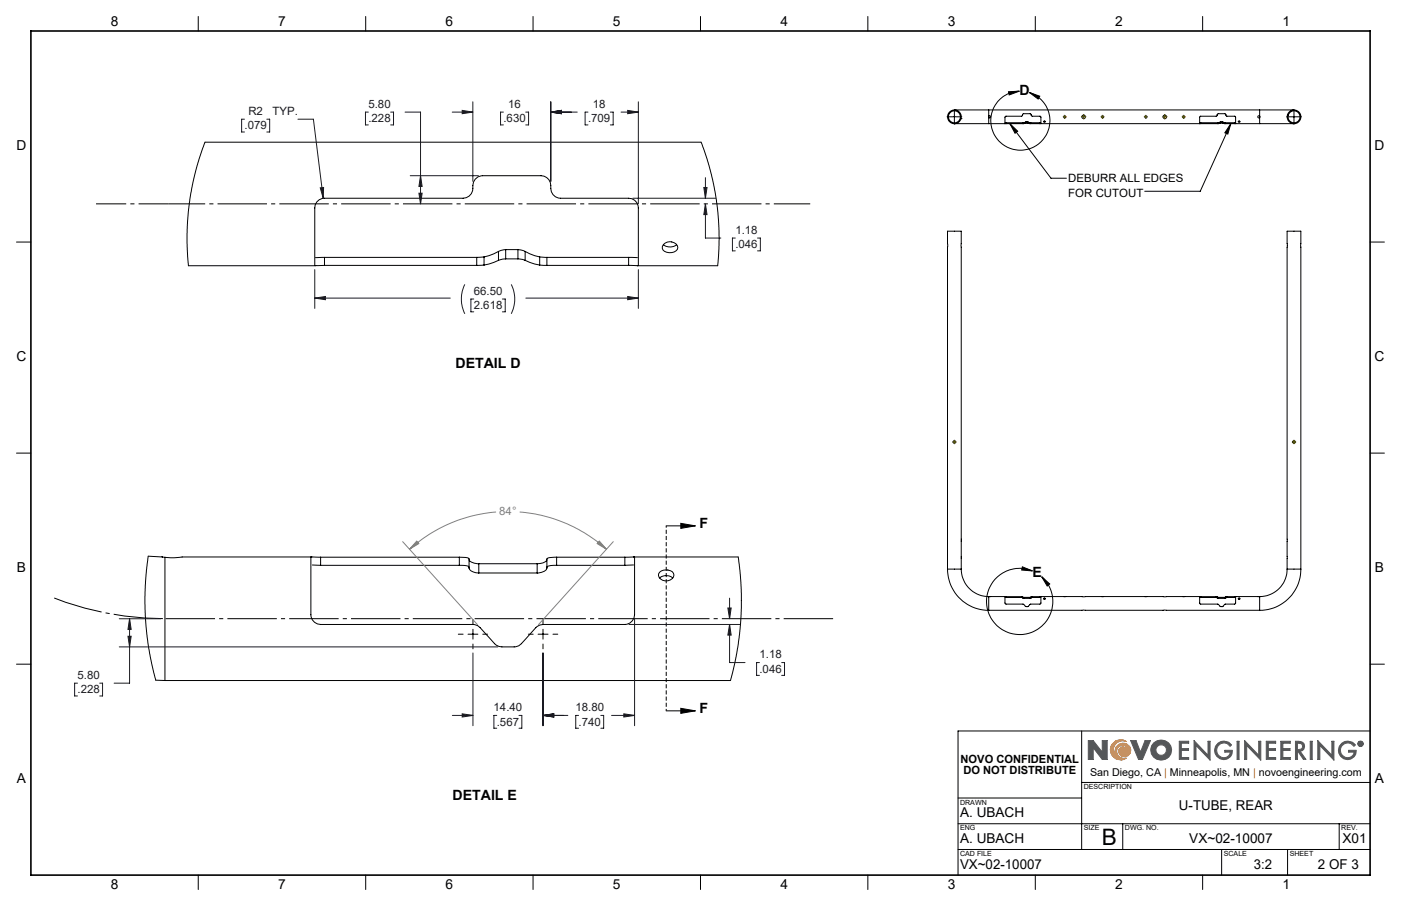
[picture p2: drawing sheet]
<svg xmlns="http://www.w3.org/2000/svg" width="432mm" height="279mm" viewBox="0 0 432 279" stroke-linecap="round" stroke-linejoin="round" font-family="sans-serif">
<g fill="none" stroke="#000" stroke-width=".31">
<path d="M61.1 5.1v4.5M112.7 5.1v4.5M164.3 5.1v4.5M215.9 5.1v4.5M267.5 5.1v4.5M319.1 5.1v4.5M370.7 5.1v4.5M294.1 33.9h10.6M294.1 38.1h10.6M296.2 36.6h.1M304.7 35.8v.5M304.7 38.1h5l.2-2.2 4.9-.1 .7-.7h2.1l.5 .7h2.5l.2 .3v2h-.3"/>
<path d="M304.7 35.8a.35 .35 0 0 1 .5 0 .35 .35 0 0 1 0 .5 .35 .35 0 0 1-.5 0M304.7 36.3v1.8M304.7 33.9v1.9M304.7 33.9h83.5M309.8 38.1h.3M310.1 37.9h-.3M310.1 38.1h5.2M310.1 37.9h5.2M310.1 37.9v.2M315.3 38.1h.2M315.3 37.9h.2M315.3 37.9v.2"/>
<path d="M315.5 37.9v.2M316 38l-.5 .1M316 37.7l-.5 .2M316 37.7v.3M316.3 37.9l-.3 .1M316.3 37.6l-.3 .1M316.3 37.9h.4M316.3 37.6h.4M316.3 37.6v.3M316.7 37.9l.2 .1M316.7 37.6l.2 .1M316.7 37.6v.3"/>
<path d="M316.9 38l.5 .1M316.9 37.7l.5 .2M316.9 37.7v.3M317.4 38.1h.3M317.4 37.9h.3M317.4 37.9v.2M317.7 38.1h2.8M317.7 37.9h2.8M317.7 37.9v.2M320.5 37.9h.3M320.5 37.9v.2M320.8 38.1h49"/>
<path d="M321.7 37.4h.4M369.7 38.1l.2-2.2 4.9-.1 .6-.7h2.2l.5 .7h2.5l.2 .3v2M369.8 38.1h.3M370.1 37.9h-.3M370.1 38.1h5.2M370.1 37.9h5.2M370.1 37.9v.2M375.3 38.1h.2M375.3 37.9h.2M375.3 37.9v.2M375.5 37.9v.2M376 38l-.5 .1"/>
<path d="M376 37.7l-.5 .2M376 37.7v.3M376.3 37.9l-.3 .1M376.3 37.6l-.3 .1M376.3 37.9h.4M376.3 37.6h.4M376.3 37.6v.3M376.7 37.9l.2 .1M376.7 37.6l.2 .1M376.7 37.6v.3M376.9 38l.5 .1M376.9 37.7l.5 .2"/>
<path d="M376.9 37.7v.3M377.4 38.1h.3M377.4 37.9h.3M377.4 37.9v.2M377.7 38.1h2.8M377.7 37.9h2.8M377.7 37.9v.2M380.5 38.1h.3M380.5 37.9h.3M380.5 37.9v.2M380.8 38.1h7.4M381.7 37.4h.4"/>
<path d="M388.2 33.9h10.6M388.2 38.1h10.6M388.2 35.8v.5M388.2 35.8a.33 .33 0 0 0-.4 0 .33 .33 0 0 0 0 .5 .33 .33 0 0 0 .4 0M388.2 36.3v1.8M388.2 33.9v1.9M396.8 35.5h.1M5.1 74.6h4.4M100 79.4h-2.7M100 79.4h46.9M100 79.4v2.4M146.9 79.4v2.4"/>
<path d="M149.2 79.2l-2.3 .2M149.2 79.2v2.5M153.6 77.5l-1.4 .8-3 .9M153.6 77.5v2.8M155.9 79.8l-2.3 .5M155.9 77l-2.3 .5M155.9 79.8h3.7M155.9 77h3.7M155.9 77v2.8M159.6 79.8l2.3 .5M159.6 77l2.3 .5M159.6 77v2.8"/>
<path d="M161.9 77.5l2.9 1.3 1.5 .4M161.9 77.5v2.8M166.3 79.2l2.3 .2M166.3 79.2v2.5M168.6 79.4h25.1M168.6 79.4v2.4M193.7 79.4h2.7M193.7 79.4v2.4M204.5 75.4a2.61 2.61 0 0 1 4.4 .9 2.66 2.66 0 0 1-4.1 1.2 1.33 1.33 0 0 1-.3-2.1zM204.5 75.4a3.2 3.2 0 0 0 4 .1M422.3 74.6h4.4M97.3 82h-39.2l-.5-10 .9-10.4 2-9.8 2.7-7.9h152.9l1.9 5.3 1.3 4.7 1.7 9.4 .7 9.7-.5 9h-24.8"/>
<path d="M100 81.8l-2.5 .1M100 81.8h46.9M149.2 81.7l-2.3 .1M153.6 80.3l-2.9 1.1-1.5 .3M161.9 80.3l2.9 1.1 1.5 .3M166.3 81.7l2.3 .1M168.6 81.8h25.1M193.7 81.8l3 .1v-17.8a2.96 2.96 0 0 0-3-3h-20.9a3.4 3.4 0 0 1-3-3.7v-.1a3 3 0 0 0-3-3.1h-18.1a3.5 3.5 0 0 0-3 3.8 3 3 0 0 1-3 3.1h-42.7a2.96 2.96 0 0 0-3 3v17.8h.3M5.1 139.7h4.4M422.3 139.7h4.4M50 171.6v.2M50 171.8l-4.3-.3-.9 9.1-.1 7.3 .3 5.4 .6 5.4 1.1 6 1.3 5 2.8 .2"/>
<path d="M50 171.8l.8 .1M50.8 171.9v38M96.1 171.8l-45.3 .1M96.3 174.2l2.5 .1M98.8 171.8h-3v17.8a3 3 0 0 0 3 3h47.5l.9 .3 .8 .7 3 3.3a4.6 4.6 0 0 0 3.7 2.6h3.8l1.4-.4 3.7-3.8a4.9 4.9 0 0 1 3.8-2.7h25.2a3 3 0 0 0 3-3v-17.8h-.3h32.2l1 9.9-.2 9.7-.9 8.4-2.3 10.1h-174.3M98.8 171.8h42.8M98.8 174.3h42.8M98.8 171.8v2.5M141.6 171.8l1 .1a1.93 1.93 0 0 1 2 .5v2.5M141.6 174.3h.6a2.44 2.44 0 0 1 2.4 .6M141.6 171.8v2.5M144.6 172.6a3.1 3.1 0 0 0 3 1.2"/>
<path d="M144.6 174.9v.3a2.71 2.71 0 0 0 3 1.5M147.6 173.8h18M147.6 176.7h18M147.6 173.8v2.9M165.6 173.8v2.9M168.6 172.6a2.79 2.79 0 0 1-3 1.2M168.6 174.9v.4a2.84 2.84 0 0 1-3 1.4M171.6 171.8h-.7a2.83 2.83 0 0 0-2.3 .6v2.5M171.6 174.3h-1a2.08 2.08 0 0 0-2 .6M171.6 171.8h21M171.6 174.3h21M171.6 171.8v2.5"/>
<path d="M192.6 171.8v2.5M195.1 171.8h-2.5M195.3 174.2l-2.7 .1M203.3 176.5a3.1 3.1 0 0 1 4.3 .3 2.02 2.02 0 0 1-2.6 2.3 1.75 1.75 0 0 1-1.7-.7 1.75 1.75 0 0 1 0-1.9zM207.4 178.2a3.2 3.2 0 0 0-4.1 .1M292 175.5a12.7 12.7 0 0 0 12.7 12.7M292 175.5v-104.2h4.3v104.2M292 175.5h4.3M296.3 175.5a8.5 8.5 0 0 0 8.4 8.5M396.7 175.5a8.4 8.4 0 0 1-8.4 8.5M396.7 175.5v-104.2h4.2v104.2M396.7 175.5h4.2"/>
<path d="M400.9 175.5a12.7 12.7 0 0 1-12.7 12.7M304.7 184h.1M304.7 188.2h83.5M304.7 184v4.2M309.7 184h.4M309.7 184v2.1l.3 .2h5.5a1.11 1.11 0 0 0 1 .8 1.11 1.11 0 0 0 1.1-.8l3.1-.1 .1-2.2M309.8 184h-5.1M309.8 184.3h.3M310.1 184v.3M310.1 184h4.7M310.1 184.3h4.7M314.8 184h.4"/>
<path d="M314.8 184.3h.4M314.8 184v.3M315.2 184.1l.3 .1M315.2 184.3l.3 .2M315.2 184v.3M315.5 184.2h2M315.5 184.5h2M315.5 184.2v.3M317.5 184.2v.3M317.8 184.1l-.3 .1M317.8 184.3l-.3 .2M317.8 184v.3"/>
<path d="M318.2 184h-.4M318.2 184.3h-.4M318.2 184h2.3M318.2 184.3h2.3M318.2 184v.3M320.5 184.3h.3M320.5 184v.3M321.7 184.7h.4M369.7 184h.4M369.7 184l.2 2.2 5.6 .1a1.11 1.11 0 0 0 1 .8 1.11 1.11 0 0 0 1.1-.8l3.1-.1 .1-2.2M369.8 184h-49.3M369.8 184.3h.3"/>
<path d="M370.1 184v.3M370.1 184h4.7M370.1 184.3h4.7M374.8 184h.3M374.8 184.3h.3M374.8 184v.3M375.1 184.1l.4 .1M375.1 184.3l.4 .2M375.1 184v.3M375.5 184.2h2M375.5 184.5h2M375.5 184.2v.3"/>
<path d="M377.5 184.2v.3M377.8 184.1l-.3 .1M377.8 184.3l-.3 .2M377.8 184v.3M378.1 184h-.3M378.1 184.3h-.3M378.1 184h2.4M378.1 184.3h2.4M378.1 184v.3M380.5 184.3h.3M380.5 184v.3M380.8 184h-.3"/>
<path d="M380.8 184h7.4M381.7 184.7h.4M388.2 184v4.2M388.3 184h.1M388.3 184h-.1M5.1 204.8h4.4M422.3 204.8h4.4M333.4 225.4v36.6M422.3 225.4h-127v44.5M295.3 254h127M295.3 246.1h38.1M333.4 241.3h88.9"/>
<path d="M346 254v8M412.7 254v8M61.1 269.9v4.4M112.7 269.9v4.4M164.3 269.9v4.4M215.9 269.9v4.4M267.5 269.9v4.4M295.3 262h127M319.1 269.9v4.4M370.7 269.9v4.4M376.5 262v7.9M396.8 262v7.9"/>
<circle cx="294.2" cy="36.1" r="1.84"/>
<circle cx="294.2" cy="36" r="2.11"/>
<circle cx="321.9" cy="37.6" r=".24"/>
<circle cx="328.2" cy="36" r=".34"/>
<circle cx="334" cy="36" r=".55"/>
<circle cx="339.8" cy="36" r=".35"/>
<circle cx="353.2" cy="36" r=".35"/>
<circle cx="359" cy="36" r=".55"/>
<circle cx="364.8" cy="36" r=".34"/>
<circle cx="381.9" cy="37.6" r=".24"/>
<circle cx="398.8" cy="36" r="1.85"/>
<circle cx="398.8" cy="36" r="2.11"/>
<circle cx="294.2" cy="136.3" r=".4"/>
<circle cx="398.8" cy="136.3" r=".4"/>
<circle cx="321.9" cy="184.7" r=".23"/>
<circle cx="381.9" cy="184.7" r=".23"/>
</g>
<path d="M342.7 229.6a3.1 3.1 0 0 1 4.5-.9 2.82 2.82 0 0 0-3.9 1.7 2.82 2.82 0 0 0 2.3 3.6 2.45 2.45 0 0 1-1.1-4.2 2.45 2.45 0 0 1 4 1.5 1.88 1.88 0 0 1-1.9 2.1 1.88 1.88 0 0 1-1.8-2.2l.6-.7a1.82 1.82 0 0 1 2.4 1.5 1.89 1.89 0 0 0-2.6-2 1.89 1.89 0 0 0-.3 3.3l1.5 .6 .8-.1a3.2 3.2 0 0 1-4-.2 3.2 3.2 0 0 1-.5-4z" fill="none" stroke="#f78d2a" stroke-width=".31"/>
<g fill="none" stroke="#555759" stroke-width=".31">
<path d="M336.9 230.6v3.6h-1.5v-5.8h1.5l2.8 3.6M336.9 230.6h.1M337 230.6l2.7 3.6h1.5v-5.8h-1.5v3.6M339.7 232h.1M348.5 228.4h1.6l1.4 3.6 1.4-3.6h1.7l-2.5 5.8h-1.2zM363.5 228.6h2.9v.6h-2.3v1.7h2.2v.5h-2.2v2.2h2.3v.6h-2.9zM368 228.4l4.3 4.5v-4.3h.7v5.8l-4.4-4.5v4.3h-.6zM375.4 229.2a2.89 2.89 0 0 1 4.2 .5l-.5 .5a2.26 2.26 0 0 0-3.2-.7 2.26 2.26 0 0 0-.5 3.2 2.26 2.26 0 0 0 3.3 .4l.5-1.1h-1.7v-.6h2.3a2.78 2.78 0 0 1-4 2.5 2.78 2.78 0 0 1-.4-4.7zM381.3 228.6h.6v5.6h-.6zM383.6 228.4l4.3 4.5v-4.3h.7v5.8l-4.4-4.5v4.3h-.6zM390.3 228.6h2.9v.6h-2.3v1.7h2.2v.5h-2.2v2.2h2.3v.6h-2.9zM394.8 228.6h2.9v.6h-2.3v1.7h2.2v.5h-2.2v2.2h2.3v.6h-2.9z"/>
<path d="M399.3 228.6a2.74 2.74 0 0 1 2.6 .8l.2 .8-.3 .9-1.1 .6 1.8 2.5h-.8l-1.7-2.5h-.1v2.5h-.6zM399.9 229.2l1.1 .1a1.02 1.02 0 0 1 0 1.7l-1.1 .2zM403.8 228.6h.6v5.6h-.6zM406.2 228.4l4.3 4.5v-4.3h.6v5.8l-4.3-4.5v4.3h-.6zM413.6 229.2a2.89 2.89 0 0 1 4.2 .5l-.5 .5a2.25 2.25 0 0 0-3.3-.7 2.25 2.25 0 0 0-.2 3.4 2.25 2.25 0 0 0 3.4-.3l.1-.6h-1.6v-.6h2.3a2.79 2.79 0 0 1-4 2.5 2.79 2.79 0 0 1-.4-4.7zM419 228.9l.6 .1-.1 .4 .2 .4-.4-.4-.3 .4zM419.2 229l.3 .2-.3 .1z"/>
<circle cx="357.9" cy="231.3" r="1.64"/>
<circle cx="357.9" cy="231.3" r="3.2"/>
<circle cx="419.3" cy="229.4" r=".85"/>
<circle cx="419.3" cy="229.4" r=".71"/>
</g>
<path d="M9.5 9.6h412.8v260.3h-412.8z" fill="none" stroke="#000" stroke-width=".5"/>
<path d="M343 229.1a3.2 3.2 0 0 1 4.2-.4 2.82 2.82 0 0 0-3.9 1.7 2.82 2.82 0 0 0 2.3 3.6 2.43 2.43 0 0 1-1.9-2.8 2.43 2.43 0 0 1 2.7-2 2.43 2.43 0 0 1 2.1 2.7 1.82 1.82 0 0 1-2.5 1.5 1.82 1.82 0 0 1-.9-2.7 1.73 1.73 0 0 1 2.7 1.3 1.9 1.9 0 0 0-2.6-2 1.9 1.9 0 0 0-.3 3.3l.8 .5h1.5a3.2 3.2 0 0 1-4.2-.4 3.2 3.2 0 0 1 0-4.3z" fill-rule="evenodd" fill="#f78d2a"/>
<path d="M335.4 228.4v5.8h1.5v-3.6l2.8 3.6h1.5v-5.8h-1.5v3.6l-2.8-3.6zM348.5 228.4l2.4 5.8h1.2l2.5-5.8h-1.7l-1.4 3.6-1.4-3.6zM355.6 229.1a3.1 3.1 0 0 0 .2 4.6 3.1 3.1 0 0 0 4.6-.6 3.1 3.1 0 0 0-1-4.5l-1.8-.4-1 .3zM356.2 231.3a1.65 1.65 0 0 1 3.3 0 1.65 1.65 0 0 1-3.3 0zM363.5 228.6v5.6h2.9v-.6h-2.3v-2.2h2.2v-.5h-2.2v-1.7h2.3v-.6zM368 228.4v5.8h.6v-4.3l4.4 4.5v-5.8h-.7v4.3zM375.2 229.3a2.79 2.79 0 0 0 .7 4.7 2.79 2.79 0 0 0 3.9-2.6h-2.3v.6h1.7a2.16 2.16 0 0 1-3 1.4 2.16 2.16 0 0 1-.9-3.2 2.22 2.22 0 0 1 3.8 0l.5-.5a2.92 2.92 0 0 0-4.4-.4zM381.3 228.6v5.6h.6v-5.6zM383.6 228.4v5.8h.6v-4.3l4.4 4.5v-5.8h-.7v4.3zM390.3 228.6v5.6h2.9v-.6h-2.3v-2.2h2.2v-.5h-2.2v-1.7h2.3v-.6zM394.8 228.6v5.6h2.9v-.6h-2.3v-2.2h2.2v-.5h-2.2v-1.7h2.3v-.6zM399.3 228.6v5.6h.6v-2.5l1.8 2.5h.8l-1.8-2.5 1.1-.6 .3-1.3a1.6 1.6 0 0 0-2.1-1.2zM399.9 229.2l1.3 .3 .3 .4-.3 1-1.3 .3zM403.8 228.6v5.6h.6v-5.6zM406.2 228.4v5.8h.6v-4.3l4.3 4.5v-5.8h-.6v4.3zM413.3 229.4a2.79 2.79 0 0 0 .9 4.6 2.79 2.79 0 0 0 3.8-2.6h-2.3v.6h1.6a2.18 2.18 0 0 1-3.2 1.3 2.18 2.18 0 0 1-.4-3.5 2.22 2.22 0 0 1 3.6 .4l.5-.5a2.89 2.89 0 0 0-4.5-.3zM419 228.9v.9h.2v-.4l.5 .4-.2-.4 .2-.4zM419.2 229l.3 .2-.3 .1zM418.5 229.4a.85 .85 0 0 0 1.7 0 .85 .85 0 0 0-1.7 0zM418.6 229.4a.71 .71 0 0 1 1.4 0 .71 .71 0 0 1-1.4 0z" fill-rule="evenodd" fill="#555759"/>
<path d="M16.1 184.2a94 94 0 0 0 34.7 6.6" fill="none" stroke="#000" stroke-width=".31" stroke-dasharray="15.2 1.3 1.3 1.3" stroke-dashoffset="-.6" stroke-linecap="butt"/>
<g fill="none" stroke="#000" stroke-width=".31">
<path d="M291.9 36h1.9M294 36h.3M294.1 33.8v1.9M294.1 35.9v.3M294.1 36.4v1.9M294.5 36h1.9M310.8 28.3l3.4-.2-3.2 1.2zM311.3 38.1l2.4 2.4-.9 .6zM311.3 38.1l12.6 16.9h4.8M314.2 28.1a9.1 9.1 0 0 0-7.9 13 9.1 9.1 0 0 0 15.1 2.1 9.1 9.1 0 0 0-4.1-14.7M317.3 28.5l3.2 1.2-.5 .9zM379.3 38.1l-.9 3.2-.9-.3z"/>
<path d="M379.3 38.1l-9.4 20.9h-17.1M396.6 36h1.9M398.7 36h.3M398.8 33.8v1.9M398.8 35.9v.3M398.8 36.4v1.9M399.2 36h1.9M205.3 162.2h9M209.8 161.4l4.5 .8-4.5 .7zM315.1 174.8l3.1 1.3-3.3-.3zM318.2 176.1a10.2 10.2 0 0 0-14.1 9.6 10.2 10.2 0 0 0 14.4 9.1 10.2 10.2 0 0 0 2.6-16.9M321.1 177.9l2.4 2.2-.7 .6z"/>
<path d="M141.3 195.6h1.4M144.3 195.6h3M145.8 191.1v1.4M145.8 194.1v3M145.8 198.6v1.5M148.8 195.6h1.5M162.8 195.6h1.5M165.8 195.6h3.1M167.4 191.1v1.4M167.4 194.1v3M167.4 198.6v1.5M170.4 195.6h1.5"/>
<path d="M205.3 219.2h9M209.8 218.4l4.5 .8-4.5 .8z"/>
</g>
<g fill="none" stroke="#191924" stroke-width=".31">
<path d="M75.4 36.8h-.9v3.9h.9M82.2 36.8h.9v3.9h-.9M91.8 36.8h4.8l3 24.3M113.5 34.6h-.9v3.9h.9M120.4 34.6h.9v3.9h-.9M124.8 34.6h4.8v28.3M139.4 34.6h6.3M142.5 34l3.2 .6-3.2 .5zM145.7 31.4v24.5M155.2 34.6h-.9v3.9h.9M162 34.6h.9v3.9h-.9M169.8 34.6l3.2-.6v1.1z"/>
<path d="M169.8 34.6h8.1M169.8 31.4v24.5M181.2 34.6h-.9v3.9h.9M188.1 34.6h.9v3.9h-.9M191.4 34.6h5.3M193.5 34l3.2 .6-3.2 .5zM196.7 31.4v31.5M98.7 57.9l1-.1-.1 3.3zM126.4 54.2h21.1M129.1 59.6h1l-.5 3.3zM129.6 54.2l.5 3.3h-1zM216.9 57.8h1l-.5 3.3z"/>
<path d="M217.4 54.8v6.3M195 61.1h25.6M217.4 62.9l.5 3.3h-1zM217.4 62.9v10.5h4.8M226.6 73.4h-.9v4h.9M233.5 73.4h.9v4h-.9M97 91.9l3.3-.5v1zM97 83.1v12M97 91.9h41.8M143.3 87.7a10.2 10.2 0 0 0 0 9.1M146 92.2h-.9v4h.9M154.8 92.2h.9v4h-.9"/>
<path d="M157.6 87.7a10.2 10.2 0 0 1 0 9.1M162.1 91.9h34.6M193.5 91.4l3.2 .5-3.2 .5zM196.7 83.1v12M36.8 190.8h12.8M36.8 199.5h116.6M39.4 196.2h1l-.5 3.3zM39.9 190.8l.5 3.3h-1zM39.9 190.8v19.9h-4.7M193.9 192.6h34.1M195.6 190.9v32.9M224.3 187.5h1.1l-.5 3.3z"/>
<path d="M224.9 192.6l.5 3.3h-1.1zM224.9 192.6v11.7h4.7M224.9 184.5v6.3M23.9 210.7h-.9v3.9h.9M30.7 210.7h.9v3.9h-.9M145.8 201.4v22.4M167.4 201.4v22.4M234.1 204.3h-.9v4h.9M240.9 204.3h.9v4h-.9M139.4 220.6h6.4M142.5 220.1l3.3 .5-3.3 .5zM153.1 220.6h-.9v4h.9"/>
<path d="M159.9 220.6h.9v4h-.9M167.4 220.6l3.3-.5v1zM167.4 220.6h7.6M178.3 220.6h-.9v4h.9M185.2 220.6h.9v4h-.9M188.5 220.6h7.1M192.3 220.1l3.3 .5-3.3 .5z"/>
</g>
<path d="M152.9 157.9a45.4 45.4 0 0 0-26.7 11.5M160.2 157.9a45.3 45.3 0 0 1 26.7 11.5M124.1 167l23 25.6M128.4 166.9l.7 .7-2.9 1.8zM184.7 166.9l2.2 2.5-2.9-1.8zM189 167l-23 25.6" fill="none" stroke="#808080" stroke-width=".31"/>
<path d="M52 62.9h197.7" fill="none" stroke="#000" stroke-width=".31" stroke-dasharray="15.2 1.3 1.3 1.3" stroke-dashoffset="4" stroke-linecap="butt"/>
<path d="M52 62.9h-22.4" fill="none" stroke="#000" stroke-width=".31" stroke-dasharray="15.2 1.3 1.3 1.3" stroke-dashoffset="5.9" stroke-linecap="butt"/>
<path d="M50.8 190.8h206.2" fill="none" stroke="#000" stroke-width=".31" stroke-dasharray="15.2 1.3 1.3 1.3" stroke-dashoffset="-.2" stroke-linecap="butt"/>
<path d="M205.3 162.2v57" fill="none" stroke="#000" stroke-width=".31" stroke-dasharray="1.3 .6" stroke-dashoffset=".7" stroke-linecap="butt"/>
<g fill="none" stroke="#808000" stroke-width=".31">
<path d="M327.7 36h.1M328 36h.3M328.2 35.5v.2M328.2 35.9v.3M328.2 36.4v.1M328.5 36h.2M333.3 36h.4M333.8 36h.4M334 35.3v.4M334 35.9v.3M334 36.4v.4M334.3 36h.4"/>
<path d="M339.3 36h.2M339.7 36h.3M339.8 35.5v.2M339.8 35.9v.3M339.8 36.4v.1M340.1 36h.2M352.6 36h.2M353 36h.3M353.2 35.5v.2M353.2 35.9v.3M353.2 36.4v.1M353.5 36h.2"/>
<path d="M358.2 36h.5M358.8 36h.4M359 35.3v.4M359 35.9v.3M359 36.4v.4M359.3 36h.4M364.3 36h.2M364.7 36h.3M364.8 35.5v.2M364.8 35.9v.3M364.8 36.4v.1M365.2 36h.1"/>
<path d="M293.6 136.3h.2M294 136.3h.3M294.1 135.7v.3M294.1 136.1v.4M294.1 136.6v.3M294.5 136.3h.2M398.3 136.3h.2M398.7 136.3h.3M398.8 135.7v.3M398.8 136.1v.4M398.8 136.6v.3M399.2 136.3h.2"/>
</g>
<g fill="#000">
<path d="M310.8 28.3l3.4-.2-3.2 1.2zM317.3 28.5l3.2 1.2-.5 .9zM315.1 174.8l3.1 1.3-3.3-.3zM321.1 177.9l2.4 2.2-.7 .6z"/>
<path d="M379.3 38.1l-.9 3.2-.9-.3zM311.3 38.1l2.4 2.4-.9 .6zM209.8 161.4l4.5 .8-4.5 .7zM209.8 218.4l4.5 .8-4.5 .8z"/>
</g>
<path d="M129.6 54.2l.5 3.3h-1zM129.1 59.6h1l-.5 3.3zM216.9 57.8h1l-.5 3.3zM217.4 62.9l.5 3.3h-1zM97 91.9l3.3-.5v1zM193.5 91.4l3.2 .5-3.2 .5zM169.8 34.6l3.2-.6v1.1zM193.5 34l3.2 .6-3.2 .5zM142.5 34l3.2 .6-3.2 .5zM169.8 34.6l3.2-.6v1.1zM98.7 57.9l.9 3.2 .1-3.3zM224.9 192.6l.5 3.3h-1.1zM224.3 187.5h1.1l-.5 3.3zM39.9 190.8l.5 3.3h-1zM39.4 196.2h1l-.5 3.3zM192.3 220.1l3.3 .5-3.3 .5zM167.4 220.6l3.3-.5v1zM142.5 220.1l3.3 .5-3.3 .5zM167.4 220.6l3.3-.5v1z" fill="#191924"/>
<path d="M184.7 166.9l2.2 2.5-2.9-1.8zM128.4 166.9l.7 .7-2.9 1.8z" fill="#808080"/>
<text font-size="7" x="339.5" y="260.5">B</text>
<g font-size="4.4">
<text x="314.2" y="29.3">D</text>
<text x="140.4" y="113.6">DETAIL D</text>
<text x="215.6" y="162.7">F</text>
<text x="318.2" y="177.9">E</text>
<text x="215.6" y="219.8">F</text>
<text x="139.5" y="246.6">DETAIL E</text>
</g>
<g font-size="4.2">
<text x="34.1" y="8.1">8</text>
<text x="85.7" y="8.1">7</text>
<text x="137.3" y="8.1">6</text>
<text x="188.9" y="8.1">5</text>
<text x="240.5" y="8.1">4</text>
<text x="292.1" y="8.1">3</text>
<text x="343.7" y="8.1">2</text>
<text x="395.3" y="8.1">1</text>
<text x="5.1" y="46.4">D</text>
<text x="423.7" y="46.4">D</text>
<text x="5.1" y="111.4">C</text>
<text x="423.7" y="111.4">C</text>
<text x="5.2" y="176.5">B</text>
<text x="423.8" y="176.5">B</text>
<text x="5.2" y="241.6">A</text>
<text x="423.8" y="241.6">A</text>
<text x="363.4" y="249.9">U-TUBE, REAR</text>
<text x="295.9" y="252">A. UBACH</text>
<text x="295.9" y="260">A. UBACH</text>
<text x="366.5" y="260">VX~02-10007</text>
<text x="413.8" y="260">X01</text>
<text x="295.9" y="267.9">VX~02-10007</text>
<text x="386.4" y="267.9">3:2</text>
<text x="406.2" y="267.9">2 OF 3</text>
<text x="34.1" y="274.2">8</text>
<text x="85.7" y="274.2">7</text>
<text x="137.3" y="274.2">6</text>
<text x="188.9" y="274.2">5</text>
<text x="240.5" y="274.2">4</text>
<text x="292.1" y="274.2">3</text>
<text x="343.7" y="274.2">2</text>
<text x="395.3" y="274.2">1</text>
</g>
<g font-size="3.5" fill="#191924">
<text x="76.6" y="35.4">R2</text>
<text x="84" y="35.4">TYP.</text>
<text x="113.6" y="33.2">5.80</text>
<text x="156.6" y="33.2">16</text>
<text x="182.7" y="33.2">18</text>
<text x="75.4" y="39.9">.079</text>
<text x="113.6" y="37.7">.228</text>
<text x="155.2" y="37.7">.630</text>
<text x="181.2" y="37.7">.709</text>
<text x="226.6" y="72">1.18</text>
<text x="226.6" y="76.6">.046</text>
<text x="146" y="90.8">66.50</text>
<text x="146" y="95.4">2.618</text>
<text x="234.1" y="202.9">1.18</text>
<text x="23.9" y="209.3">5.80</text>
<text x="234.1" y="207.5">.046</text>
<text x="23.9" y="213.8">.228</text>
<text x="152.1" y="219.2">14.40</text>
<text x="177.4" y="219.2">18.80</text>
<text x="153.1" y="223.8">.567</text>
<text x="178.3" y="223.8">.740</text>
</g>
<g font-size="3.5">
<text x="329.3" y="56.2">DEBURR ALL EDGES</text>
<text x="329.3" y="60.8">FOR CUTOUT</text>
<text x="296.1" y="235.2">NOVO CONFIDENTIAL</text>
<text x="296.9" y="238.7">DO NOT DISTRIBUTE</text>
</g>
<text font-size="3.5" fill="#808080" x="153.9" y="158.9">84°</text>
<text font-size="3.3" x="336" y="239.4">San Diego, CA | Minneapolis, MN | novoengineering.com</text>
<g font-size="2.2">
<text x="334" y="243.4">DESCRIPTION</text>
<text x="295.9" y="248.2">DRAWN</text>
<text x="295.9" y="256.1">ENG</text>
<text x="334" y="256.1">SIZE</text>
<text x="346.7" y="256.1">DWG. NO.</text>
<text x="413.4" y="256.1">REV.</text>
<text x="295.9" y="264">CAD FILE</text>
<text x="377.2" y="264">SCALE</text>
<text x="397.5" y="264">SHEET</text>
</g>
</svg>
